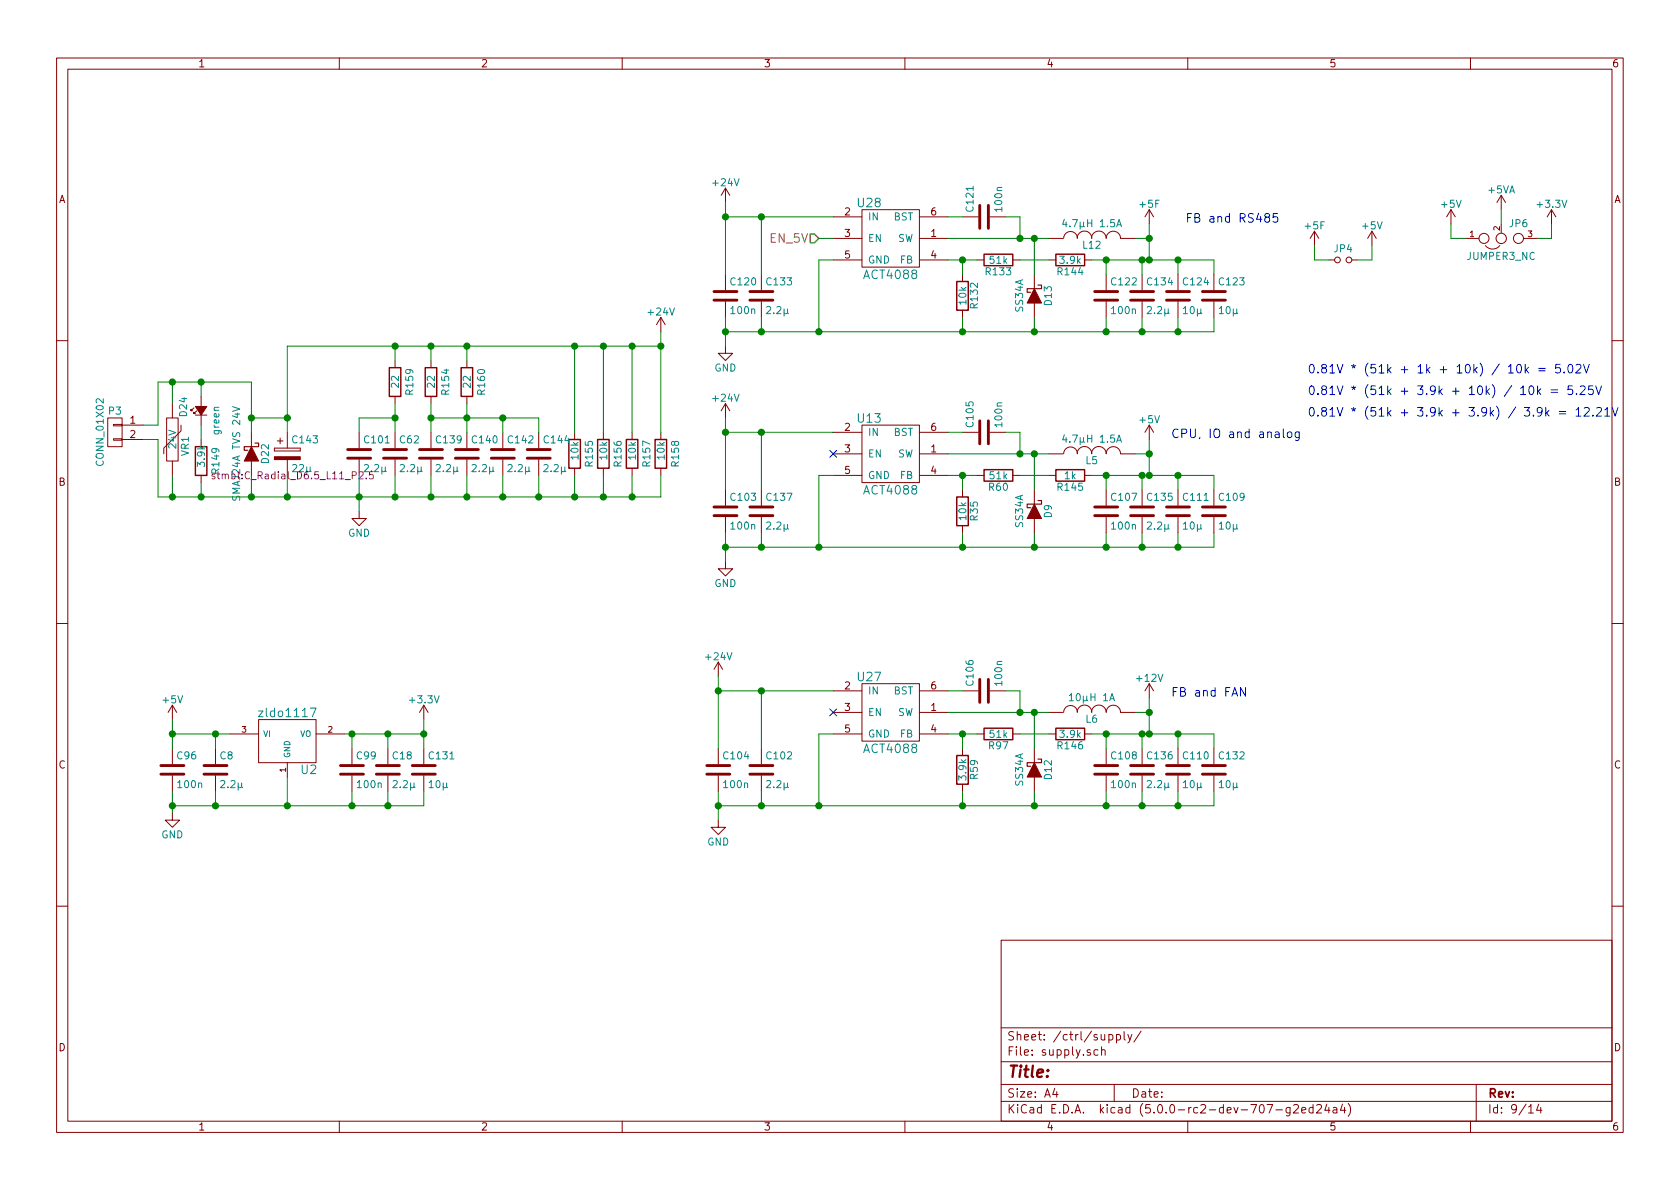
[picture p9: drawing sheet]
<svg xmlns="http://www.w3.org/2000/svg" width="297mm" height="210mm" viewBox="0 0 297 210" stroke-linecap="round" stroke-linejoin="round" font-family="sans-serif">
<g fill="none" stroke="#840000" stroke-width=".18">
<path d="M10 10.3h277v189.9h-277zM12 12.2h273v186.1h-273zM60 10.3v1.9M110 10.3v1.9M160 10.3v1.9M210 10.3v1.9M260 10.3v1.9M128.3 33.3v2.5M128.3 33.3l-.8 1.2M128.3 33.3l.7 1.2M147.3 38.3h5.1M152.4 37.1h10.2v10.1h-10.2z"/>
<path d="M162.6 38.3h5M170.2 38.3h2.8M175 38.3h2.8M203.2 37.1v2.5M203.2 37.1l-.8 1.2M203.2 37.1l.8 1.2M256.5 37.1l-.7 1.2M256.5 37.1v2.5M256.5 37.1l.8 1.2M265.4 34.5l-.7 1.3M265.4 34.5v2.6M265.4 34.5l.8 1.3"/>
<path d="M274.3 37.1l-.7 1.2M274.3 37.1v2.5M274.3 37.1l.8 1.2M116.8 56.1l-.7 1.3M116.8 56.1v2.6M116.8 56.1l.8 1.3M128.3 48.5v2.8M128.3 53.3v2.8M134.6 48.5v2.8M134.6 53.3v2.8M147.3 46h5.1M147.3 42.2h5.1"/>
<path d="M162.6 46h5M162.6 42.2h5M170.2 48.5v1.3M170.2 54.9v1.2M172.7 46h1.3M179.1 46h1.2M182.9 48.5v2.5M182.9 53.6v2.5M185.4 46h1.3M185.4 42.2h2.6M188.1 42.1a1.22 1.22 0 0 1 1.2-1.2 1.22 1.22 0 0 1 1.2 1.2M190.4 42.1a1.3 1.3 0 0 1 1.3-1.2 1.3 1.3 0 0 1 1.3 1.2"/>
<path d="M191.8 46h1.2M193 42.1a1.3 1.3 0 0 1 1.3-1.2 1.3 1.3 0 0 1 1.3 1.2 1.27 1.27 0 0 1 1.2-1.2 1.27 1.27 0 0 1 1.3 1.2M195.6 48.5v2.8M195.6 53.3v2.8M198.1 42.2h2.6M201.9 48.5v2.8M201.9 53.3v2.8M208.3 48.5v2.8M208.3 53.3v2.8M214.6 48.5v2.8M214.6 53.3v2.8M232.4 40.9l-.8 1.3"/>
<path d="M232.4 40.9v2.5M232.4 40.9l.8 1.3M234.9 46h1.1M239 46h1M242.6 40.9l-.8 1.3M242.6 40.9v2.5M242.6 40.9l.7 1.3M259.1 42.2h2.4M262.6 43.4a1.63 1.63 0 0 0 2.6 0M269.4 42.2h2.4M10 60.2h2M19 73.9h2.6v5.1h-2.6z"/>
<path d="M20.1 77.6h1.5v.2h-1.5zM20.1 75.1h1.5v.2h-1.5zM21.6 75.2h3.8M21.6 77.7h3.8M29.5 73.9h2v7.6h-2zM30.5 71.4v2.5M32 75.2v1l-3 3v1.1M34.3 72.1l-.5 .5v-.2v.2h.2M34.5 73.4h2.1M34.8 72.6l-.5 .5v-.2v.2h.2M35.6 70.1v1.8M35.6 73.4v1.8"/>
<path d="M35.6 77.7v1.3M44.4 76.4v2.6M48.5 79.2v.6zM48.5 79.8h4.6zM48.5 79.2h4.6zM49 78h1M49.5 77.5v1M50.8 76.4v2.8M53.1 79.2v.6zM63.5 76.4v2.8M69.8 63.7v1.3M69.8 70.1v1.3"/>
<path d="M69.8 76.4v2.8M76.2 63.7v1.3M76.2 70.1v1.3M76.2 76.4v2.8M82.5 63.7v1.3M82.5 70.1v1.3M82.5 76.4v2.8M88.9 76.4v2.8M95.2 76.4v2.8M101.6 76.4v1.3M106.7 76.4v1.3M111.8 76.4v1.3"/>
<path d="M116.8 76.4v1.3M128.3 61.2v1.3h1.2l-1.2 1.2-1.3-1.2h1.3M128.3 71.4l-.8 1.2M128.3 71.4v2.5M128.3 71.4l.7 1.2M147.3 76.4h5.1M152.4 75.2h10.2v10.1h-10.2zM162.6 76.4h5M170.2 76.4h2.8M175 76.4h2.8M203.2 75.2l-.8 1.2M203.2 75.2v2.5"/>
<path d="M203.2 75.2l.8 1.2M285 60.2h2M30.5 81.5v2.6M35.6 84.1v1.2M44.4 81.5v2.6M50.8 81.3v2.8M63.5 90.4v1.3h1.3l-1.3 1.3-1.3-1.3h1.3M63.5 81.3v2.8M69.8 81.3v2.8M76.2 81.3v2.8M82.5 81.3v2.8M88.9 81.3v2.8"/>
<path d="M95.2 81.3v2.8M101.6 82.8v1.3M106.7 82.8v1.3M111.8 82.8v1.3M116.8 82.8v1.3M128.3 99.3v1.3h1.2l-1.2 1.2-1.3-1.2h1.3M128.3 86.6v2.8M128.3 91.4v2.8M134.6 86.6v2.8M134.6 91.4v2.8M147.3 84.1h5.1M147.3 80.3h5.1"/>
<path d="M162.6 84.1h5M162.6 80.3h5M170.2 86.6v1.3M170.2 93v1.2M172.7 84.1h1.3M179.1 84.1h1.2M182.9 86.6v2.5M182.9 91.7v2.5M185.4 84.1h1.3M185.4 80.3h2.6M188.1 80.2a1.22 1.22 0 0 1 1.2-1.2 1.22 1.22 0 0 1 1.2 1.2M190.4 80.2a1.3 1.3 0 0 1 1.3-1.2 1.3 1.3 0 0 1 1.3 1.2"/>
<path d="M191.8 84.1h1.2M193 80.2a1.3 1.3 0 0 1 1.3-1.2 1.3 1.3 0 0 1 1.3 1.2 1.27 1.27 0 0 1 1.2-1.2 1.27 1.27 0 0 1 1.3 1.2M195.6 86.6v2.8M195.6 91.4v2.8M198.1 80.3h2.6M201.9 86.6v2.8M201.9 91.4v2.8M208.3 86.6v2.8M208.3 91.4v2.8M214.6 86.6v2.8M214.6 91.4v2.8M10 110.3h2"/>
<path d="M127 117.1l-.8 1.3M127 117.1v2.5M127 117.1l.8 1.3M285 110.3h2M30.5 124.7l-.8 1.3M30.5 124.7v2.5M30.5 132.3v2.8M30.5 137.2v2.7M30.5 124.7l.7 1.3M38.1 132.3v2.8M38.1 137.2v2.7M40.6 129.8h5.1"/>
<path d="M45.7 127.2h10.2v7.7h-10.2zM50.8 134.9v2.5M55.9 129.8h5.1M62.2 132.3v2.8M62.2 137.2v2.7M68.6 132.3v2.8M68.6 137.2v2.7M74.9 124.7l-.7 1.3M74.9 124.7v2.5M74.9 132.3v2.8M74.9 137.2v2.7M74.9 124.7l.8 1.3"/>
<path d="M127 132.3v2.8M127 137.2v2.7M134.6 132.3v2.8M134.6 137.2v2.7M147.3 129.8h5.1M147.3 122.2h5.1M147.3 126h5.1M152.4 120.9h10.2v10.2h-10.2zM162.6 129.8h5M162.6 122.2h5M162.6 126h5M170.2 132.3v1.3"/>
<path d="M170.2 138.7v1.2M170.2 122.2h2.8M172.7 129.8h1.3M175 122.2h2.8M179.1 129.8h1.2M182.9 132.3v2.6M182.9 137.4v2.5M185.4 129.8h1.3M185.4 126h2.6M188.1 126a1.22 1.22 0 0 1 1.2-1.2 1.22 1.22 0 0 1 1.2 1.2M190.4 126a1.3 1.3 0 0 1 1.3-1.3 1.3 1.3 0 0 1 1.3 1.3M191.8 129.8h1.2"/>
<path d="M193 126a1.3 1.3 0 0 1 1.3-1.3 1.3 1.3 0 0 1 1.3 1.3 1.27 1.27 0 0 1 1.2-1.3 1.27 1.27 0 0 1 1.3 1.3M195.6 132.3v2.8M195.6 137.2v2.7M198.1 126h2.6M201.9 132.3v2.8M201.9 137.2v2.7M203.2 120.9v2.5M203.2 120.9l-.8 1.3M203.2 120.9l.8 1.3M208.3 132.3v2.8M208.3 137.2v2.7M214.6 132.3v2.8"/>
<path d="M214.6 137.2v2.7M30.5 143.8v1.2h1.2l-1.2 1.3-1.3-1.3h1.3M127 145v1.3h1.3l-1.3 1.3-1.3-1.3h1.3M10 160.2h2M177 166.3h108v32h-108zM285 160.2h2M60 198.3v1.9M110 198.3v1.9M160 198.3v1.9M177 194.8h108M177 191.8h108M177 187.8h108"/>
<path d="M177 181.8h108M186.5 192.5l-.4 1h1M186.8 193v1M194.1 185.7l-.4-.1-.3 .3 .1 .6 .2 .1 .4-.1M194.8 185.7l.2-.1 .3 .1 .1 .9M194.8 185.1v1.5M196.1 183l.4-.1 .3 .3-.1 .6-.2 .1-.4-.1M196.1 182.9v1.5M197 191.8v3M197.4 183l.4-.1 .3 .3-.1 .6-.2 .1-.4-.1M197.4 182.9v1.5M198.8 182.4v1.3l.2 .2"/>
<path d="M199.4 182.9l.4 1M200.1 182.9l-.5 1.4-.2 .1M201.8 182.3l-1.3 2M210 198.3v1.9M225.6 196.3h1.1M228.1 195.8v1.2l-.3 .3h-.3M228.1 195.9l-.4-.1-.3 .3 .1 .6 .2 .1 .4-.1M228.7 195.5l.3-.2h.3l.3 .5-.9 1h.9M230.1 196.3l.8-.1-.1-.3-.4-.1-.3 .2 .1 .7h.6M232.2 195.9l-.5-.1-.3 .3 .1 .6 .2 .1 .5-.1M232.2 195.3v1.5M232.8 195.5l.2-.2h.4l.3 .5-1 1h1"/>
<path d="M234.6 195.2l-.4 1.1h1M234.9 195.8v1M235.7 195.9h.6l.1 .9M236.4 196.2l-.5 .1a.29 .29 0 0 0-.2 .2 .29 .29 0 0 0 .2 .3l.5-.1M237.4 195.2l-.4 1.1h.9M237.7 195.8v1M238.4 195.1a1.79 1.79 0 0 1 0 2.3M260 198.3v1.9M261 191.8v6.5M270.3 195.8l.4-.5v1.5M270.3 196.8h.8M272.1 195.2l-.4 1.1h.9"/>
<path d="M272.4 195.8v1"/>
<circle cx="236.5" cy="46" r=".51"/>
<circle cx="238.5" cy="46" r=".51"/>
<circle cx="262.4" cy="42.2" r=".89"/>
<circle cx="265.4" cy="42.2" r=".91"/>
<circle cx="268.5" cy="42.2" r=".89"/>
</g>
<path d="M188.2 38.8l-.3 .9h.8M197.6 39.7h.6M197.4 40.1l.5-1.3 .4 1.3M41.1 71.9l1.3 .4-1.3 .4M188.2 76.9l-.3 .9h.8M197.4 78.2l.5-1.3 .4 1.3M197.6 77.8h.6M54.9 125.2h1l-.7 1.5M196.2 123.9l.4-1.2 .5 1.2" fill="none" stroke="#008484" stroke-width=".18"/>
<g fill="none" stroke="#840000" stroke-width=".51">
<path d="M173.2 36.3v4.1M174.8 36.3v4.1M126.2 53.1h4.1M126.2 51.6h4.1M132.6 53.1h4.1M132.6 51.6h4.1M193.5 53.1h4.1M193.5 51.6h4.1M199.9 53.1h4.1M199.9 51.6h4.1M206.2 53.1h4.1M206.2 51.6h4.1"/>
<path d="M212.6 53.1h4.1M212.6 51.6h4.1M61.5 79.5h4M67.8 79.5h4.1M74.2 79.5h4M80.5 79.5h4.1M86.9 79.5h4M93.2 79.5h4.1M173.2 74.4v4.1M174.8 74.4v4.1M61.5 81h4M67.8 81h4.1"/>
<path d="M74.2 81h4M80.5 81h4.1M86.9 81h4M93.2 81h4.1M126.2 91.2h4.1M126.2 89.7h4.1M132.6 91.2h4.1M132.6 89.7h4.1M193.5 91.2h4.1M193.5 89.7h4.1M199.9 91.2h4.1M199.9 89.7h4.1"/>
<path d="M206.2 91.2h4.1M206.2 89.7h4.1M212.6 91.2h4.1M212.6 89.7h4.1M28.4 136.9h4.1M28.4 135.4h4.1M36.1 136.9h4M36.1 135.4h4M60.2 136.9h4.1M60.2 135.4h4.1M66.5 136.9h4.1M66.5 135.4h4.1"/>
<path d="M72.9 136.9h4.1M72.9 135.4h4.1M125 136.9h4M125 135.4h4M132.6 136.9h4.1M132.6 135.4h4.1M173.2 120.1v4.1M174.8 120.1v4.1M193.5 136.9h4.1M193.5 135.4h4.1M199.9 136.9h4.1M199.9 135.4h4.1"/>
<path d="M206.2 136.9h4.1M206.2 135.4h4.1M212.6 136.9h4.1M212.6 135.4h4.1"/>
</g>
<g fill="none" stroke="#840000" stroke-width=".25">
<path d="M169.2 49.8h2v5.1h-2zM174 45h5.1v2h-5.1zM186.7 45h5.1v2h-5.1zM34.5 79h2.1v5.1h-2.1zM68.8 65h2.1v5.1h-2.1zM75.2 65h2v5.1h-2zM81.5 65h2.1v5.1h-2.1zM100.6 77.7h2v5.1h-2zM105.7 77.7h2v5.1h-2zM110.7 77.7h2.1v5.1h-2.1zM115.8 77.7h2.1v5.1h-2.1zM169.2 87.9h2v5.1h-2z"/>
<path d="M174 83.1h5.1v2h-5.1zM186.7 83.1h5.1v2h-5.1zM169.2 133.6h2v5.1h-2zM174 128.8h5.1v2h-5.1zM186.7 128.8h5.1v2h-5.1z"/>
</g>
<g fill="#840000" stroke="#840000" stroke-width=".18">
<path d="M182.9 134.9l1.2 2.5h-2.5z"/>
<path d="M182.9 89.1l1.2 2.6h-2.5z"/>
<path d="M182.9 51l1.2 2.6h-2.5z"/>
<path d="M44.4 79l1.3 2.5h-2.5z"/>
<path d="M34.5 71.9h2.1l-1 1.5z"/>
<path d="M48.5 80.8h4.6v.5h-4.6z"/>
</g>
<path d="M183.5 50.4h.6v.6h-2.5v.7h.6M45.1 78.4h.6v.6h-2.5v.6h.6M183.5 88.5h.6v.6h-2.5v.7h.6M183.5 134.2h.6v.7h-2.5v.6h.6" fill="none" stroke="#840000" stroke-width=".2"/>
<path d="M146.7 79.6l1.2 1.3M147.9 79.6l-1.2 1.3M146.7 125.4l1.2 1.2M147.9 125.4l-1.2 1.2" fill="none" stroke="#000084" stroke-width=".18"/>
<path d="M143.3 41.4h.7l.8 .8-.8 .7h-.7z" fill="none" stroke="#848400" stroke-width=".25"/>
<g fill="none" stroke="#0000c2" stroke-width=".18">
<path d="M223.9 38.4l-.3-.3 .1-.2 .2-.1h.5l.1 .2-.1 .3-.6 .2a.48 .48 0 0 0 .1 .8l.5-.1 .1-.2v-.3l-.3-.3M225.9 37.8h-.8v.7l.2-.2 .5 .1 .1 .2v.5l-.2 .2h-.4l-.2-.2M226.9 75.9v1.3l.2 .2M227.7 76.5l.2-.1 .4 .1 .1 .6-.1 .2-.4 .1-.2-.2zM229.7 76.4v1.2l-.3 .3-.3-.1M229.7 76.4h-.4l-.2 .1v.7a.48 .48 0 0 0 .6 .1M268.3 64.6l.2-.2a.81 .81 0 0 1 .4 1.4l-.2 .2a.84 .84 0 0 1-.4-1.4zM268.9 69.8h.8M269.7 64.4v1.6M269.8 65.4l.5 .6M270.3 64.9l-.6 .6M270.5 68.4l.2-.2a.82 .82 0 0 1 .6 .7 .82 .82 0 0 1-.3 .8l-.3 .1-.3-.3-.1-.7z"/>
<path d="M271.9 68.2v1.6M272 69.2l.4 .6M272.1 65.1h1.1M272.1 65.6h1.1M272.4 68.8l-.5 .5M272.6 72.7l-.2 .3-.5-.1-.1-.2 .1-.6h.5l.2 .1a1.06 1.06 0 0 1-.4 1.4h-.3M273.3 72.1v1.5M273.4 73l.5 .6M273.9 72.6l-.6 .5M274.2 69h1.2M274.2 69.4h1.2M275.7 72.8h1.2"/>
<path d="M275.7 73.2h1.2M275.8 64.4h-.7l-.1 .7 .3-.1 .5 .1 .1 .2-.1 .5-.2 .2h-.3l-.3-.2M276.6 65.8v.2M277.4 64.6l.3-.2a.97 .97 0 0 1 0 1.6 .84 .84 0 0 1-.3-1.4zM278 68.2h-.7l-.1 .8 .2-.2 .6 .1 .1 .2-.1 .5-.2 .2h-.4l-.2-.2M278.7 72.5l.4-.4v1.5M278.7 64.6l.5-.2 .3 .2v.3v.2l-.9 .9h.9M278.7 73.6h.8M278.7 69.6v.2M279.4 68.4l.6-.2 .2 .2 .1 .3-1 1.1h1M280 64.4l.5 1.6 .5-1.6M280.1 72.2l.6-.1 .2 .1 .1 .3-1 1.1h1"/>
<path d="M281.6 68.2h-.7l-.1 .8 .3-.2 .5 .1 .1 .2-.1 .5-.2 .2h-.3l-.3-.2M281.6 73.4v.2M282.1 68.2l.6 1.6 .5-1.6M282.3 72.2l.6-.1 .2 .1 .1 .3-1 1.1h1M283.7 72.5l.5-.4v1.5M283.7 73.6h.9M285.1 72.1l.5 1.5 .5-1.5M220.2 121.6v1.5l-.9-1.5v1.5"/>
</g>
<path d="M38 83.9l-.3-.1-.2 .2v.2l.5 .1v.3h-.5M64.7 84.6v.1M66 83.4h-.6l-.1 .6 .2-.1 .4 .1 .1 .6-.2 .1-.5-.1" fill="none" stroke="#840084" stroke-width=".18"/>
<g fill="none" stroke="#008400" stroke-width=".18">
<path d="M128.3 35.8v12.7M128.3 38.3h19M134.6 38.3v10.2M167.6 38.3h2.6M177.8 38.3h2.5v3.9M203.2 39.6v6.4M256.5 39.6v2.6h2.6M265.4 37.1v2.5M274.3 39.6v2.6h-2.5M116.8 58.7v17.7M128.3 56.1v5.1M134.6 56.1v2.6"/>
<path d="M144.8 42.2h2.5M147.3 46h-2.5v12.7M167.6 46h5.1M167.6 42.2h17.8M170.2 46v2.5M170.2 56.1v2.6M180.3 46h5.1M182.9 42.2v6.3M182.9 56.1v2.6M193 46h21.6v2.5M195.6 46v2.5M195.6 56.1v2.6"/>
<path d="M200.7 42.2h2.5M201.9 46v2.5M201.9 56.1v2.6M208.3 46v2.5M208.3 56.1v2.6M214.6 56.1v2.6h-86.3M232.4 43.4v2.6h2.5M242.6 43.4v2.6h-2.6M25.4 75.2h2.5v-7.6h16.5v8.8M25.4 77.7h2.5v10.2h88.9v-3.8M30.5 67.6v3.8M35.6 67.6v2.5"/>
<path d="M35.6 75.2v2.5M44.4 73.9h6.4M69.8 73.9h-6.3v2.5M69.8 61.2v2.5M69.8 71.4v5M76.2 73.9h19v2.5M76.2 61.2v2.5M76.2 71.4v5M82.5 61.2v2.5M82.5 71.4v5M88.9 73.9v2.5M101.6 61.2v15.2"/>
<path d="M106.7 61.2v15.2M111.8 61.2v15.2M116.8 61.2h-66v15.2M128.3 76.4h19M128.3 73.9v12.7M134.6 76.4v10.2M167.6 76.4h2.6M177.8 76.4h2.5v3.9M203.2 77.7v6.4M30.5 84.1v3.8M35.6 85.3v2.6M44.4 84.1v3.8"/>
<path d="M50.8 84.1v3.8M63.5 84.1v6.3M69.8 84.1v3.8M76.2 84.1v3.8M82.5 84.1v3.8M88.9 84.1v3.8M95.2 84.1v3.8M101.6 84.1v3.8M106.7 84.1v3.8M111.8 84.1v3.8M128.3 94.2v5.1M134.6 94.2v2.6"/>
<path d="M147.3 84.1h-2.5v12.7M167.6 80.3h17.8M167.6 84.1h5.1M170.2 84.1v2.5M170.2 94.2v2.6M180.3 84.1h5.1M182.9 80.3v6.3M182.9 94.2v2.6M193 84.1h21.6v2.5M195.6 84.1v2.5M195.6 94.2v2.6M200.7 80.3h2.5"/>
<path d="M201.9 84.1v2.5M201.9 94.2v2.6M208.3 84.1v2.5M208.3 94.2v2.6M214.6 94.2v2.6h-86.3M127 119.6v12.7M30.5 129.8h10.1M30.5 127.2v5.1M30.5 139.9v3.9M38.1 129.8v2.5M38.1 139.9v2.6M50.8 137.4v5.1"/>
<path d="M61 129.8h13.9M62.2 129.8v2.5M62.2 139.9v2.6M68.6 129.8v2.5M68.6 139.9v2.6M74.9 139.9v2.6h-44.4M74.9 127.2v5.1M127 122.2h20.3M127 139.9v5.1M134.6 122.2v10.1M134.6 139.9v2.6M147.3 129.8h-2.5v12.7"/>
<path d="M167.6 129.8h5.1M167.6 122.2h2.6M167.6 126h17.8M170.2 129.8v2.5M170.2 139.9v2.6M177.8 122.2h2.5v3.8M180.3 129.8h5.1M182.9 126v6.3M182.9 139.9v2.6M193 129.8h21.6v2.5M195.6 129.8v2.5M195.6 139.9v2.6"/>
<path d="M200.7 126h2.5M201.9 129.8v2.5M201.9 139.9v2.6M203.2 123.4v6.4M208.3 129.8v2.5M208.3 139.9v2.6M214.6 139.9v2.6h-87.6"/>
</g>
<g fill="#008400" stroke="#008400" stroke-width=".25">
<circle cx="38.1" cy="129.8" r=".51"/>
<circle cx="68.6" cy="129.8" r=".51"/>
<circle cx="38.1" cy="142.5" r=".51"/>
<circle cx="50.8" cy="142.5" r=".51"/>
<circle cx="203.2" cy="129.8" r=".51"/>
<circle cx="170.2" cy="129.8" r=".51"/>
<circle cx="203.2" cy="126" r=".51"/>
<circle cx="127" cy="142.5" r=".51"/>
<circle cx="182.9" cy="126" r=".51"/>
<circle cx="182.9" cy="142.5" r=".51"/>
<circle cx="170.2" cy="142.5" r=".51"/>
<circle cx="203.2" cy="84.1" r=".51"/>
<circle cx="170.2" cy="84.1" r=".51"/>
<circle cx="180.3" cy="80.3" r=".51"/>
<circle cx="203.2" cy="80.3" r=".51"/>
<circle cx="128.3" cy="96.8" r=".51"/>
<circle cx="182.9" cy="80.3" r=".51"/>
<circle cx="182.9" cy="96.8" r=".51"/>
<circle cx="170.2" cy="96.8" r=".51"/>
<circle cx="30.5" cy="129.8" r=".51"/>
<circle cx="30.5" cy="142.5" r=".51"/>
<circle cx="195.6" cy="129.8" r=".51"/>
<circle cx="195.6" cy="142.5" r=".51"/>
<circle cx="195.6" cy="96.8" r=".51"/>
<circle cx="195.6" cy="84.1" r=".51"/>
<circle cx="128.3" cy="76.4" r=".51"/>
<circle cx="127" cy="122.2" r=".51"/>
<circle cx="62.2" cy="129.8" r=".51"/>
<circle cx="62.2" cy="142.5" r=".51"/>
<circle cx="201.9" cy="96.8" r=".51"/>
<circle cx="201.9" cy="46" r=".51"/>
<circle cx="170.2" cy="46" r=".51"/>
<circle cx="128.3" cy="58.7" r=".51"/>
<circle cx="182.9" cy="42.2" r=".51"/>
<circle cx="182.9" cy="58.7" r=".51"/>
<circle cx="170.2" cy="58.7" r=".51"/>
<circle cx="195.6" cy="58.7" r=".51"/>
<circle cx="195.6" cy="46" r=".51"/>
<circle cx="128.3" cy="38.3" r=".51"/>
<circle cx="201.9" cy="58.7" r=".51"/>
<circle cx="44.5" cy="87.9" r=".51"/>
<circle cx="44.5" cy="73.9" r=".51"/>
<circle cx="35.6" cy="67.6" r=".51"/>
<circle cx="35.6" cy="87.9" r=".51"/>
<circle cx="208.3" cy="96.8" r=".51"/>
<circle cx="208.3" cy="84.1" r=".51"/>
<circle cx="201.9" cy="142.5" r=".51"/>
<circle cx="208.3" cy="46" r=".51"/>
<circle cx="208.3" cy="58.7" r=".51"/>
<circle cx="203.2" cy="46" r=".51"/>
<circle cx="203.2" cy="42.2" r=".51"/>
<circle cx="144.8" cy="96.8" r=".51"/>
<circle cx="144.8" cy="142.5" r=".51"/>
<circle cx="208.3" cy="129.8" r=".51"/>
<circle cx="208.3" cy="142.5" r=".51"/>
<circle cx="180.3" cy="42.2" r=".51"/>
<circle cx="180.3" cy="126" r=".51"/>
<circle cx="201.9" cy="84.1" r=".51"/>
<circle cx="201.9" cy="129.8" r=".51"/>
<circle cx="68.6" cy="142.5" r=".51"/>
<circle cx="74.9" cy="129.8" r=".51"/>
<circle cx="134.6" cy="142.5" r=".51"/>
<circle cx="134.6" cy="122.2" r=".51"/>
<circle cx="134.6" cy="76.4" r=".51"/>
<circle cx="134.6" cy="96.8" r=".51"/>
<circle cx="134.6" cy="38.3" r=".51"/>
<circle cx="134.6" cy="58.7" r=".51"/>
<circle cx="144.8" cy="58.7" r=".51"/>
<circle cx="30.5" cy="67.6" r=".51"/>
<circle cx="30.5" cy="87.9" r=".51"/>
<circle cx="63.5" cy="87.9" r=".51"/>
<circle cx="69.9" cy="87.9" r=".51"/>
<circle cx="76.2" cy="87.9" r=".51"/>
<circle cx="82.6" cy="87.9" r=".51"/>
<circle cx="50.8" cy="73.9" r=".51"/>
<circle cx="50.8" cy="87.9" r=".51"/>
<circle cx="88.9" cy="87.9" r=".51"/>
<circle cx="88.9" cy="73.9" r=".51"/>
<circle cx="82.6" cy="73.9" r=".51"/>
<circle cx="76.2" cy="73.9" r=".51"/>
<circle cx="95.3" cy="87.9" r=".51"/>
<circle cx="101.6" cy="87.9" r=".51"/>
<circle cx="106.7" cy="87.9" r=".51"/>
<circle cx="111.8" cy="87.9" r=".51"/>
<circle cx="111.8" cy="61.2" r=".51"/>
<circle cx="106.7" cy="61.2" r=".51"/>
<circle cx="101.6" cy="61.2" r=".51"/>
<circle cx="76.2" cy="61.2" r=".51"/>
<circle cx="116.8" cy="61.2" r=".51"/>
<circle cx="69.9" cy="73.9" r=".51"/>
<circle cx="69.9" cy="61.2" r=".51"/>
<circle cx="82.6" cy="61.2" r=".51"/>
</g>
<text font-size="2.8" fill="#840000" x="178" y="190.5">Title:</text>
<g font-size="2.1" fill="#008484">
<text x="151.7" y="36.6">U28</text>
<text x="152.9" y="49.3">ACT4088</text>
<text x="151.7" y="74.7">U13</text>
<text x="152.9" y="87.4">ACT4088</text>
<text x="151.7" y="120.5">U27</text>
<text x="46.3" y="126.8">zldo1117</text>
<text x="53.3" y="136.9">U2</text>
<text x="152.9" y="133.2">ACT4088</text>
</g>
<g font-size="2.1" fill="#0000c2">
<text x="209.5" y="39.4">FB and RS485</text>
<text x="231.1" y="69.8">0.81V * (51k + 3.9k + 10k) / 10k = 5.25V</text>
<text x="231.1" y="66">0.81V * (51k + 1k + 10k) / 10k = 5.02V</text>
<text x="207" y="77.5">CPU, IO and analog</text>
<text x="231.1" y="73.7">0.81V * (51k + 3.9k + 3.9k) / 3.9k = 12.21V</text>
<text x="207" y="123.2">FB and FAN</text>
</g>
<text font-size="2.1" fill="#848400" x="136.3" y="42.9">EN_5V</text>
<g font-size="2.1" fill="#840000">
<text x="178" y="184">Sheet: /ctrl/supply/</text>
<text x="178" y="186.7">File: supply.sch</text>
<text x="178" y="196.9">KiCad E.D.A. kicad (5.0.0-rc2-dev-707-g2ed24a4)</text>
<text x="178" y="194.1">Size: A4</text>
<text x="200" y="194.1">Date:</text>
<text x="263" y="194.1">Rev:</text>
<text x="263" y="196.9">Id: 9/14</text>
</g>
<g font-size="1.8" fill="#840000">
<text x="35" y="11.9">1</text>
<text x="85" y="11.9">2</text>
<text x="135" y="11.9">3</text>
<text x="185" y="11.9">4</text>
<text x="235" y="11.9">5</text>
<text x="285" y="11.9">6</text>
<text x="10.4" y="35.9">A</text>
<text x="285.4" y="35.9">A</text>
<text x="149.4" y="38.1">2</text>
<text x="149.4" y="41.9">3</text>
<text x="164.6" y="41.9">1</text>
<text x="164.6" y="38.1">6</text>
<text x="149.4" y="45.7">5</text>
<text x="164.6" y="45.7">4</text>
<text x="23" y="74.9">1</text>
<text x="23" y="77.5">2</text>
<text x="149.4" y="76.2">2</text>
<text x="164.6" y="76.2">6</text>
<text x="149.4" y="80">3</text>
<text x="149.4" y="83.8">5</text>
<text x="164.6" y="80">1</text>
<text x="164.6" y="83.8">4</text>
<text x="10.4" y="85.9">B</text>
<text x="285.4" y="85.9">B</text>
<text x="149.4" y="121.9">2</text>
<text x="149.4" y="125.7">3</text>
<text x="164.6" y="125.7">1</text>
<text x="164.6" y="121.9">6</text>
<text x="149.4" y="129.5">5</text>
<text x="164.6" y="129.5">4</text>
<text x="10.4" y="135.9">C</text>
<text x="285.4" y="135.9">C</text>
<text x="10.4" y="185.9">D</text>
<text x="285.4" y="185.9">D</text>
<text x="35" y="199.9">1</text>
<text x="85" y="199.9">2</text>
<text x="135" y="199.9">3</text>
<text x="185" y="199.9">4</text>
<text x="235" y="199.9">5</text>
<text x="285" y="199.9">6</text>
</g>
<g font-size="1.8" fill="#008484">
<text x="126.2" y="32.9">+24V</text>
<text x="263.2" y="34.2">+5VA</text>
<text x="153.4" y="39">IN</text>
<text x="158" y="39">BST</text>
<text x="172.1" y="37.3" transform="rotate(-90 172.1 37.3)">C121</text>
<text x="177.2" y="37.3" transform="rotate(-90 177.2 37.3)">100n</text>
<text x="188.5" y="40.2">4.7µH 1.5A</text>
<text x="201.7" y="36.7">+5F</text>
<text x="230.9" y="40.6">+5F</text>
<text x="241" y="40.6">+5V</text>
<text x="254.9" y="36.7">+5V</text>
<text x="266.9" y="40.2">JP6</text>
<text x="272" y="36.7">+3.3V</text>
<text x="153.4" y="42.8">EN</text>
<text x="153.4" y="46.6">GND</text>
<text x="158.7" y="42.8">SW</text>
<text x="159.2" y="46.6">FB</text>
<text x="175.1" y="46.7">51k</text>
<text x="187.5" y="46.7">3.9k</text>
<text x="191.5" y="44">L12</text>
<text x="235.9" y="44.6">JP4</text>
<text x="259.5" y="46">JUMPER3_NC</text>
<text x="129.3" y="50.5">C120</text>
<text x="135.7" y="50.5">C133</text>
<text x="170.9" y="53.8" transform="rotate(-90 170.9 53.8)">10k</text>
<text x="174.4" y="48.7">R133</text>
<text x="186" y="53.9" transform="rotate(-90 186 53.9)">D13</text>
<text x="187.1" y="48.7">R144</text>
<text x="196.6" y="50.5">C122</text>
<text x="203" y="50.5">C134</text>
<text x="209.3" y="50.5">C124</text>
<text x="215.7" y="50.5">C123</text>
<text x="114.8" y="55.8">+24V</text>
<text x="129.4" y="55.5">100n</text>
<text x="135.7" y="55.5">2.2µ</text>
<text x="172.9" y="54.4" transform="rotate(-90 172.9 54.4)">R132</text>
<text x="180.9" y="55.1" transform="rotate(-90 180.9 55.1)">SS34A</text>
<text x="196.7" y="55.5">100n</text>
<text x="203" y="55.5">2.2µ</text>
<text x="209.3" y="55.5">10µ</text>
<text x="215.7" y="55.5">10µ</text>
<text x="126.3" y="65.7">GND</text>
<text x="70.5" y="68.5" transform="rotate(-90 70.5 68.5)">22</text>
<text x="73.1" y="69.7" transform="rotate(-90 73.1 69.7)">R159</text>
<text x="76.9" y="68.5" transform="rotate(-90 76.9 68.5)">22</text>
<text x="79.4" y="69.7" transform="rotate(-90 79.4 69.7)">R154</text>
<text x="83.2" y="68.5" transform="rotate(-90 83.2 68.5)">22</text>
<text x="85.8" y="69.7" transform="rotate(-90 85.8 69.7)">R160</text>
<text x="126.2" y="71">+24V</text>
<text x="19.3" y="73.3">P3</text>
<text x="33.1" y="73.6" transform="rotate(-90 33.1 73.6)">D24</text>
<text x="38.8" y="76.8" transform="rotate(-90 38.8 76.8)">green</text>
<text x="153.4" y="77.1">IN</text>
<text x="158" y="77.1">BST</text>
<text x="172.1" y="75.4" transform="rotate(-90 172.1 75.4)">C105</text>
<text x="177.2" y="75.4" transform="rotate(-90 177.2 75.4)">100n</text>
<text x="201.6" y="74.8">+5V</text>
<text x="18.3" y="82.1" transform="rotate(-90 18.3 82.1)">CONN_01X02</text>
<text x="31.2" y="79.3" transform="rotate(-90 31.2 79.3)">24V</text>
<text x="33.4" y="80.6" transform="rotate(-90 33.4 80.6)">VR1</text>
<text x="36.2" y="82.4" transform="rotate(-90 36.2 82.4)">3.9k</text>
<text x="47.5" y="81.9" transform="rotate(-90 47.5 81.9)">D22</text>
<text x="51.8" y="78.4">C143</text>
<text x="51.9" y="83.5">22µ</text>
<text x="64.5" y="78.4">C101</text>
<text x="64.6" y="83.5">2.2µ</text>
<text x="70.8" y="78.4">C62</text>
<text x="71" y="83.5">2.2µ</text>
<text x="77.2" y="78.4">C139</text>
<text x="77.3" y="83.5">2.2µ</text>
<text x="83.6" y="78.4">C140</text>
<text x="83.7" y="83.5">2.2µ</text>
<text x="89.9" y="78.4">C142</text>
<text x="90" y="83.5">2.2µ</text>
<text x="96.3" y="78.4">C144</text>
<text x="96.4" y="83.5">2.2µ</text>
<text x="102.3" y="81.2" transform="rotate(-90 102.3 81.2)">10k</text>
<text x="104.8" y="82.4" transform="rotate(-90 104.8 82.4)">R155</text>
<text x="107.4" y="81.2" transform="rotate(-90 107.4 81.2)">10k</text>
<text x="109.9" y="82.4" transform="rotate(-90 109.9 82.4)">R156</text>
<text x="112.4" y="81.2" transform="rotate(-90 112.4 81.2)">10k</text>
<text x="115" y="82.4" transform="rotate(-90 115 82.4)">R157</text>
<text x="117.5" y="81.2" transform="rotate(-90 117.5 81.2)">10k</text>
<text x="120.1" y="82.4" transform="rotate(-90 120.1 82.4)">R158</text>
<text x="153.4" y="80.9">EN</text>
<text x="158.7" y="80.9">SW</text>
<text x="188.5" y="78.3">4.7µH 1.5A</text>
<text x="192" y="82.1">L5</text>
<text x="129.3" y="88.6">C103</text>
<text x="135.7" y="88.6">C137</text>
<text x="153.4" y="84.7">GND</text>
<text x="159.2" y="84.7">FB</text>
<text x="174.9" y="86.8">R60</text>
<text x="175.1" y="84.8">51k</text>
<text x="187.1" y="86.8">R145</text>
<text x="188.3" y="84.8">1k</text>
<text x="196.6" y="88.6">C107</text>
<text x="203" y="88.6">C135</text>
<text x="209.3" y="88.6">C111</text>
<text x="215.7" y="88.6">C109</text>
<text x="61.5" y="94.9">GND</text>
<text x="129.4" y="93.6">100n</text>
<text x="135.7" y="93.6">2.2µ</text>
<text x="170.9" y="91.9" transform="rotate(-90 170.9 91.9)">10k</text>
<text x="172.9" y="92" transform="rotate(-90 172.9 92)">R35</text>
<text x="180.9" y="93.2" transform="rotate(-90 180.9 93.2)">SS34A</text>
<text x="186" y="91.5" transform="rotate(-90 186 91.5)">D9</text>
<text x="196.7" y="93.6">100n</text>
<text x="203" y="93.6">2.2µ</text>
<text x="209.3" y="93.6">10µ</text>
<text x="215.7" y="93.6">10µ</text>
<text x="126.3" y="103.8">GND</text>
<text x="124.9" y="116.8">+24V</text>
<text x="28.9" y="124.4">+5V</text>
<text x="72.6" y="124.4">+3.3V</text>
<text x="153.4" y="122.8">IN</text>
<text x="158" y="122.8">BST</text>
<text x="172.1" y="121.1" transform="rotate(-90 172.1 121.1)">C106</text>
<text x="177.2" y="121.1" transform="rotate(-90 177.2 121.1)">100n</text>
<text x="189.5" y="124">10µH 1A</text>
<text x="201.1" y="120.6">+12V</text>
<text x="153.4" y="126.6">EN</text>
<text x="153.4" y="130.4">GND</text>
<text x="158.7" y="126.6">SW</text>
<text x="159.2" y="130.4">FB</text>
<text x="175.1" y="130.5">51k</text>
<text x="187.5" y="130.5">3.9k</text>
<text x="192" y="127.8">L6</text>
<text x="31.4" y="134.3">C96</text>
<text x="38.9" y="134.3">C8</text>
<text x="63.1" y="134.3">C99</text>
<text x="69.5" y="134.3">C18</text>
<text x="76" y="134.3">C131</text>
<text x="128" y="134.3">C104</text>
<text x="135.7" y="134.3">C102</text>
<text x="170.9" y="137.9" transform="rotate(-90 170.9 137.9)">3.9k</text>
<text x="172.9" y="137.7" transform="rotate(-90 172.9 137.7)">R59</text>
<text x="174.9" y="132.5">R97</text>
<text x="186" y="137.8" transform="rotate(-90 186 137.8)">D12</text>
<text x="187.1" y="132.5">R146</text>
<text x="196.6" y="134.3">C108</text>
<text x="203" y="134.3">C136</text>
<text x="209.3" y="134.3">C110</text>
<text x="215.7" y="134.3">C132</text>
<text x="31.6" y="139.4">100n</text>
<text x="39.2" y="139.4">2.2µ</text>
<text x="63.3" y="139.4">100n</text>
<text x="69.7" y="139.4">2.2µ</text>
<text x="76" y="139.4">10µ</text>
<text x="128.1" y="139.4">100n</text>
<text x="135.7" y="139.4">2.2µ</text>
<text x="180.9" y="138.9" transform="rotate(-90 180.9 138.9)">SS34A</text>
<text x="196.7" y="139.4">100n</text>
<text x="203" y="139.4">2.2µ</text>
<text x="209.3" y="139.4">10µ</text>
<text x="215.7" y="139.4">10µ</text>
<text x="28.5" y="148.3">GND</text>
<text x="125" y="149.5">GND</text>
</g>
<g font-size="1.8" fill="#840084">
<text x="38.8" y="83.6" transform="rotate(-90 38.8 83.6)">R149</text>
<text x="38.7" y="84.8">stmbl:C_Radial_D6.5_L11_P2.5</text>
<text x="42.5" y="88.1" transform="rotate(-90 42.5 88.1)">SMAJ24A TVS 24V</text>
</g>
<g font-size="1.4" fill="#840000">
<text x="259.9" y="41.9">1</text>
<text x="265.2" y="40.8" transform="rotate(-90 265.2 40.8)">2</text>
<text x="270.2" y="41.9">3</text>
<text x="42.8" y="129.5">3</text>
<text x="58" y="129.5">2</text>
<text x="50.5" y="136.5" transform="rotate(-90 50.5 136.5)">1</text>
</g>
<g font-size="1.4" fill="#008484">
<text x="46.5" y="130.3">VI</text>
<text x="53.1" y="130.3">VO</text>
<text x="51.3" y="134.1" transform="rotate(-90 51.3 134.1)">GND</text>
</g>
</svg>
